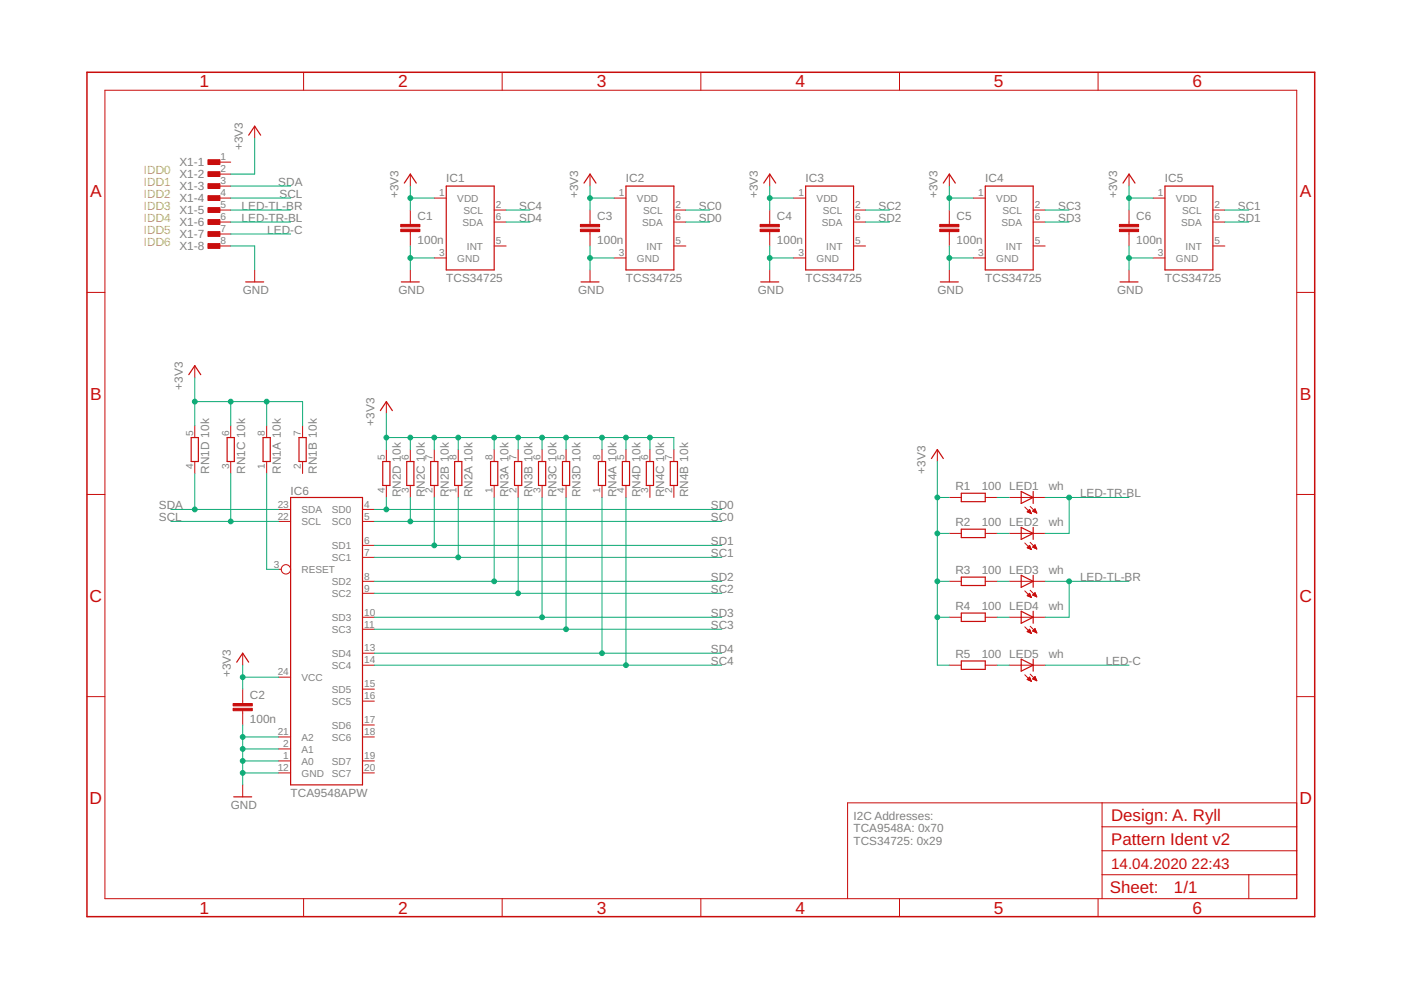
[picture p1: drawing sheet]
<svg xmlns="http://www.w3.org/2000/svg" width="297mm" height="210mm" viewBox="0 0 297 210" stroke-linecap="round" stroke-linejoin="round" font-family="sans-serif">
<g fill="none" stroke="#c90d0c" stroke-width=".21">
<path d="M22.2 19.1h252.7v171.4h-252.7zM64.4 15.3v3.8M106.5 15.3v3.8M148.6 15.3v3.8M190.7 15.3v3.8M232.8 15.3v3.8M46.4 34.4h2.5M46.4 36.9h2.5M46.4 39.5h2.5M54 26.8v2.5M87 36.9v2.6M125.1 36.9v2.6"/>
<path d="M163.2 36.9v2.6M201.3 36.9v2.6M239.4 36.9v2.6M46.4 42h2.5M46.4 44.5h2.5M46.4 47.1h2.5M46.4 52.2h2.5M46.4 49.6h2.5M54 57.2v2.6M87 44.5v3.1M87 49.1v3.1M87 57.2v2.6"/>
<path d="M92.1 42h2.5M92.1 54.7h2.5M104.8 44.5h2.5M104.8 47.1h2.5M104.8 52.2h2.5M125.1 44.5v3.1M125.1 49.1v3.1M125.1 57.2v2.6M130.2 42h2.5M130.2 54.7h2.5M142.9 44.5h2.5M142.9 47.1h2.5"/>
<path d="M142.9 52.2h2.5M163.2 44.5v3.1M163.2 49.1v3.1M163.2 57.2v2.6M168.3 42h2.5M168.3 54.7h2.5M181 44.5h2.5M181 47.1h2.5M181 52.2h2.5M201.3 44.5v3.1M201.3 49.1v3.1M201.3 57.2v2.6"/>
<path d="M206.4 42h2.5M206.4 54.7h2.5M219.1 44.5h2.5M219.1 47.1h2.5M219.1 52.2h2.5M239.4 44.5v3.1M239.4 49.1v3.1M239.4 57.2v2.6M244.5 42h2.5M244.5 54.7h2.5M257.2 44.5h2.5M257.2 47.1h2.5"/>
<path d="M257.2 52.2h2.5M18.4 62h3.8M41.3 77.5v2.6M274.9 62h3.8M41.3 90.2v2.6M41.3 97.9v2.5M48.9 90.2v2.6M48.9 97.9v2.5M56.5 90.2v2.6M56.5 97.9v2.5M64.2 90.2v2.6M64.2 97.9v2.5"/>
<path d="M81.9 85.2v2.5M81.9 95.3v2.6M87 95.3v2.6M92.1 95.3v2.6M97.2 95.3v2.6M104.8 95.3v2.6M109.9 95.3v2.6M114.9 95.3v2.6M120 95.3v2.6M127.6 95.3v2.6M132.7 95.3v2.6M137.8 95.3v2.6"/>
<path d="M142.9 95.3v2.6M198.7 95.3v2.6M18.4 104.8h3.8M59.1 108h2.5M59.1 110.6h2.5M76.9 108h2.5M76.9 110.6h2.5M76.9 115.6h2.5M76.9 118.2h2.5M81.9 102.9v2.6M87 102.9v2.6M92.1 102.9v2.6"/>
<path d="M97.2 102.9v2.6M104.8 102.9v2.6M109.9 102.9v2.6M114.9 102.9v2.6M120 102.9v2.6M127.6 102.9v2.6M132.7 102.9v2.6M137.8 102.9v2.6M142.9 102.9v2.6M201.3 105.5h2.5M201.3 113.1h2.5M208.9 105.5h2.5"/>
<path d="M208.9 113.1h2.5M214 105.5h7.6M214 113.1h7.6M217.3 107.5l1.4 1.4M217.3 115.1l1.4 1.4M217.8 108.5l.5-.5 .4 .9zM217.8 116.1l.5-.5 .4 .9zM217.8 108.5h.7M217.8 116.1h.7M217.9 116.2h.6M218 108.4h.4M218 108.6h.5"/>
<path d="M218 116h.4M218.1 108.2h.3M218.1 115.8h.3M218.2 108.1h.1M218.2 116.3h.4M218.2 115.7h.1M218.2 108.7h.4M218.4 107.4l1.4 1.4M218.4 115l1.4 1.4M218.5 116.4h.2M218.5 108.8h.2M218.9 108.4l.5-.5 .4 .9z"/>
<path d="M218.9 116l.5-.5 .4 .9zM219 108.4h.6M219 116h.6M219.1 116.1h.6M219.1 108.2h.5M219.1 108.5h.6M219.1 115.8h.5M219.2 108.1h.3M219.2 115.7h.3M219.3 108h.2M219.4 116.2h.3M219.4 115.6h.1"/>
<path d="M219.4 108.6h.4M219.6 116.3h.2M219.7 108.7h.1M274.9 104.8h3.8M51.5 138.5v2.5M59.1 120.7h.5M76.9 123.3h2.5M76.9 125.8h2.5M76.9 130.9h2.5M76.9 133.4h2.5M76.9 138.5h2.5M201.3 123.3h2.5"/>
<path d="M201.3 130.9h2.5M208.9 123.3h2.5M208.9 130.9h2.5M214 123.3h7.6M214 130.9h7.6M217.3 125.3l1.4 1.4M217.3 132.9l1.4 1.4M217.8 126.3l.5-.5 .4 .9zM217.8 133.9l.9 .4M217.8 133.9h.7M217.9 126.3h.6M217.9 126.2h.6"/>
<path d="M217.9 133.8h.6M218 126.1h.4M218 133.7h.4M218.1 134h.5M218.1 126h.3M218.1 126.4h.5M218.1 133.6h.3M218.2 125.8h.1M218.3 133.4h.1M218.3 133.4l-.5 .5M218.3 133.4l.4 .9M218.4 134.2h.2"/>
<path d="M218.4 125.2l1.4 1.4M218.4 126.6h.2M218.4 132.8l1.4 1.4M218.7 134.3h.1M218.9 126.2l.5-.5 .4 .9zM219 133.8h.7M219 126.2h.7M219 126.1h.6M219 133.7h.6M219.1 126h.5M219.2 133.6h.4M219.2 133.9h.5"/>
<path d="M219.3 125.8h.2M219.3 133.4h.2M219.3 126.3h.4M219.4 125.7h.1M219.4 133.3h.1M219.4 133.3l.4 .9-.9-.4zM219.5 134h.3M219.6 126.4h.2M18.4 147.7h3.8M51.5 146.1v3.1M51.5 150.7v3M59.1 143.6h2.5"/>
<path d="M59.1 156.3h2.5M59.1 158.8h2.5M76.9 141h2.5M76.9 146.1h2.5M76.9 148.7h2.5M76.9 153.7h2.5M76.9 156.3h2.5M201.3 141h2.5M208.9 141h2.5M214 141h7.6M217.3 143.1l1.4 1.4M217.8 144.1l.9 .4"/>
<path d="M217.8 144.1h.7M217.9 143.9h.6M218 144.2h.6M218.1 143.8h.3M218.2 143.7h.2M218.3 143.6h.1M218.3 143.6l-.5 .5M218.3 143.6l.4 .9M218.3 144.3h.3M218.4 142.9l1.4 1.4M218.6 144.4h.1M218.9 143.9h.7"/>
<path d="M219.1 143.8h.5M219.2 143.7h.4M219.2 144.1h.5M219.3 143.6h.2M219.4 143.4l-.5 .6 .9 .3M219.4 143.4l.4 .9M219.4 143.4h.1M219.5 144.2h.3M219.8 144.3h.1M274.9 147.7h3.8M51.5 166.4v2.6M59.1 163.9h2.5"/>
<path d="M59.1 161.3h2.5M76.9 163.9h2.5M76.9 161.3h2.5M233.7 170.2v20.3M233.7 175.3h41.2M274.9 170.2h-95.2v20.3M64.4 190.5v3.9M106.5 190.5v3.9M148.6 190.5v3.9M190.7 190.5v3.9M232.8 190.5v3.9M233.7 185.5h41.2"/>
<path d="M233.7 180.4h41.2M264.8 185.5v5"/>
<circle cx="60.6" cy="120.7" r=".99"/>
</g>
<path d="M18.4 15.3h260.3v179.1h-260.3z" fill="none" stroke="#c90d0c" stroke-width=".32"/>
<g fill="#c90d0c" stroke="#c90d0c" stroke-width=".21">
<path d="M44.1 33.9h2.5v1h-2.5z"/>
<path d="M44.1 36.4h2.5v1h-2.5z"/>
<path d="M44.1 38.9h2.5v1.1h-2.5z"/>
<path d="M44.1 41.5h2.5v1h-2.5z"/>
<path d="M44.1 44h2.5v1h-2.5z"/>
<path d="M44.1 46.6h2.5v1h-2.5z"/>
<path d="M44.1 51.6h2.5v1.1h-2.5z"/>
<path d="M44.1 49.1h2.5v1h-2.5z"/>
<path d="M85 48.6h4v.5h-4z"/>
<path d="M85 47.6h4v.5h-4z"/>
<path d="M49.4 150.2h4.1v.5h-4.1z"/>
<path d="M49.4 149.2h4.1v.5h-4.1z"/>
<path d="M123.1 48.6h4v.5h-4z"/>
<path d="M123.1 47.6h4v.5h-4z"/>
<path d="M161.2 48.6h4v.5h-4z"/>
<path d="M161.2 47.6h4v.5h-4z"/>
<path d="M199.2 48.6h4.1v.5h-4.1z"/>
<path d="M199.2 47.6h4.1v.5h-4.1z"/>
<path d="M237.3 48.6h4.1v.5h-4.1z"/>
<path d="M237.3 47.6h4.1v.5h-4.1z"/>
</g>
<g fill="none" stroke="#c90d0c" stroke-width=".25">
<path d="M52.7 28.7l1.3-1.9 1.3 1.9M85.7 38.8l1.3-1.9 1.3 1.9M94.6 39.5h10.2v17.7h-10.2zM123.8 38.8l1.3-1.9 1.3 1.9M132.7 39.5h10.2v17.7h-10.2zM161.9 38.8l1.3-1.9 1.3 1.9M170.8 39.5h10.2v17.7h-10.2zM200 38.8l1.3-1.9 1.2 1.9M208.9 39.5h10.2v17.7h-10.2zM238.1 38.8l1.3-1.9 1.2 1.9M247 39.5h10.2v17.7h-10.2zM52.1 59.8h3.8"/>
<path d="M85.1 59.8h3.8M123.2 59.8h3.8M161.3 59.8h3.8M199.4 59.8h3.8M237.5 59.8h3.8M40 79.4l1.3-1.9 1.3 1.9M40.5 92.8h1.6v5.1h-1.6zM48.2 92.8h1.5v5.1h-1.5zM55.8 92.8h1.5v5.1h-1.5zM63.4 92.8h1.5v5.1h-1.5zM80.6 87.1l1.3-1.9 1.3 1.9M81.2 97.9h1.5v5h-1.5z"/>
<path d="M86.2 97.9h1.6v5h-1.6zM91.3 97.9h1.5v5h-1.5zM96.4 97.9h1.5v5h-1.5zM104 97.9h1.5v5h-1.5zM109.1 97.9h1.5v5h-1.5zM114.2 97.9h1.5v5h-1.5zM119.3 97.9h1.5v5h-1.5zM126.9 97.9h1.5v5h-1.5zM132 97.9h1.5v5h-1.5zM137 97.9h1.6v5h-1.6zM142.1 97.9h1.5v5h-1.5zM197.5 97.2l1.2-1.9 1.3 1.9"/>
<path d="M61.6 105.5h15.3v60.9h-15.3zM203.8 104.6h5.1v1.8h-5.1zM203.8 112.2h5.1v1.8h-5.1zM216.5 104.2l2.6 1.3-2.6 1.2zM216.5 111.8l2.6 1.3-2.6 1.3zM219.1 104.2v2.5M219.1 111.8v2.6M203.8 122.4h5.1v1.7h-5.1zM203.8 130h5.1v1.8h-5.1zM216.5 122l2.6 1.3-2.6 1.2zM216.5 129.6l2.6 1.3-2.6 1.2zM216.5 139.8l2.6 1.2-2.6 1.3z"/>
<path d="M219.1 122v2.5M219.1 129.6v2.5M219.1 139.8v2.5M50.2 140.4l1.3-1.9 1.2 1.9M203.8 140.1h5.1v1.8h-5.1zM49.6 169h3.8"/>
</g>
<g fill="none" stroke="#0dab76" stroke-width=".21">
<path d="M48.9 39.5h12.7M54 29.3v7.6h-5.1M87 39.5v5M125.1 39.5v5M163.2 39.5v5M201.3 39.5v5M239.4 39.5v5M48.9 52.2h5.1v5M48.9 42h12.7M48.9 47.1h12.7M48.9 44.5h12.7M48.9 49.6h12.7"/>
<path d="M87 42h5.1M87 52.2v5M87 54.7h5.1M107.3 47.1h5.1M107.3 44.5h5.1M125.1 42h5.1M125.1 52.2v5M125.1 54.7h5.1M145.4 47.1h5.1M145.4 44.5h5.1M163.2 42h5.1M163.2 52.2v5"/>
<path d="M163.2 54.7h5.1M183.5 47.1h5.1M183.5 44.5h5.1M201.3 42h5.1M201.3 52.2v5M201.3 54.7h5.1M221.6 47.1h5.1M221.6 44.5h5.1M239.4 42h5.1M239.4 52.2v5M239.4 54.7h5.1M259.7 47.1h5.1"/>
<path d="M259.7 44.5h5.1M41.3 80.1v10.1M41.3 85.2h22.9v5M48.9 85.2v5M56.5 85.2v5M81.9 87.7v7.6M81.9 92.8h61v2.5M87 92.8v2.5M92.1 92.8v2.5M97.2 92.8v2.5M104.8 92.8v2.5M109.9 92.8v2.5"/>
<path d="M114.9 92.8v2.5M120 92.8v2.5M127.6 92.8v2.5M132.7 92.8v2.5M137.8 92.8v2.5M198.7 97.9v43.1h2.6M36.2 108h22.9M36.2 110.6h22.9M41.3 100.4v7.6M48.9 100.4v10.2M56.5 100.4v20.3h2.6M79.4 108h73.6"/>
<path d="M79.4 110.6h73.6M79.4 115.6h73.6M79.4 118.2h73.6M81.9 105.5v2.5M87 105.5v5.1M92.1 105.5v10.1M97.2 105.5v12.7M104.8 105.5v17.8M109.9 105.5v20.3M114.9 105.5v25.4M120 105.5v27.9M127.6 105.5v33"/>
<path d="M132.7 105.5v35.5M198.7 105.5h2.6M198.7 113.1h2.6M211.4 105.5h2.6M211.4 113.1h2.6M221.6 105.5h17.8M226.7 105.5v7.6h-5.1M79.4 123.3h73.6M79.4 130.9h73.6M79.4 125.8h73.6M79.4 133.4h73.6M79.4 138.5h73.6"/>
<path d="M198.7 123.3h2.6M198.7 130.9h2.6M211.4 123.3h2.6M211.4 130.9h2.6M221.6 123.3h17.8M226.7 123.3v7.6h-5.1M51.5 143.6h7.6M51.5 141v5.1M51.5 153.7v12.7M51.5 156.3h7.6M51.5 158.8h7.6M79.4 141h73.6"/>
<path d="M211.4 141h2.6M221.6 141h17.8M51.5 163.9h7.6M51.5 161.3h7.6"/>
</g>
<g fill="#0dab76" stroke="#0dab76" stroke-width=".21">
<circle cx="51.5" cy="143.6" r=".51"/>
<circle cx="41.3" cy="85.2" r=".51"/>
<circle cx="48.9" cy="85.2" r=".51"/>
<circle cx="56.5" cy="85.2" r=".51"/>
<circle cx="87" cy="42" r=".51"/>
<circle cx="198.7" cy="105.5" r=".51"/>
<circle cx="198.7" cy="113.1" r=".51"/>
<circle cx="198.7" cy="123.3" r=".51"/>
<circle cx="198.7" cy="130.9" r=".51"/>
<circle cx="81.9" cy="92.8" r=".51"/>
<circle cx="87" cy="92.8" r=".51"/>
<circle cx="92.1" cy="92.8" r=".51"/>
<circle cx="97.2" cy="92.8" r=".51"/>
<circle cx="104.8" cy="92.8" r=".51"/>
<circle cx="109.9" cy="92.8" r=".51"/>
<circle cx="114.9" cy="92.8" r=".51"/>
<circle cx="120" cy="92.8" r=".51"/>
<circle cx="127.6" cy="92.8" r=".51"/>
<circle cx="132.7" cy="92.8" r=".51"/>
<circle cx="137.8" cy="92.8" r=".51"/>
<circle cx="125.1" cy="42" r=".51"/>
<circle cx="163.2" cy="42" r=".51"/>
<circle cx="201.3" cy="42" r=".51"/>
<circle cx="239.4" cy="42" r=".51"/>
<circle cx="51.5" cy="156.3" r=".51"/>
<circle cx="51.5" cy="158.8" r=".51"/>
<circle cx="51.5" cy="161.3" r=".51"/>
<circle cx="51.5" cy="163.9" r=".51"/>
<circle cx="87" cy="54.7" r=".51"/>
<circle cx="125.1" cy="54.7" r=".51"/>
<circle cx="163.2" cy="54.7" r=".51"/>
<circle cx="201.3" cy="54.7" r=".51"/>
<circle cx="239.4" cy="54.7" r=".51"/>
<circle cx="41.3" cy="108" r=".51"/>
<circle cx="48.9" cy="110.6" r=".51"/>
<circle cx="226.7" cy="105.5" r=".51"/>
<circle cx="226.7" cy="123.3" r=".51"/>
<circle cx="81.9" cy="108" r=".51"/>
<circle cx="87" cy="110.6" r=".51"/>
<circle cx="92.1" cy="115.6" r=".51"/>
<circle cx="97.2" cy="118.2" r=".51"/>
<circle cx="104.8" cy="123.3" r=".51"/>
<circle cx="109.9" cy="125.8" r=".51"/>
<circle cx="114.9" cy="130.9" r=".51"/>
<circle cx="120" cy="133.4" r=".51"/>
<circle cx="127.6" cy="138.5" r=".51"/>
<circle cx="132.7" cy="141" r=".51"/>
</g>
<g font-size="3.7" fill="#c90d0c">
<text x="42.3" y="18.5">1</text>
<text x="84.4" y="18.5">2</text>
<text x="126.5" y="18.5">3</text>
<text x="168.6" y="18.5">4</text>
<text x="210.7" y="18.5">5</text>
<text x="252.9" y="18.5">6</text>
<text x="19.1" y="41.9">A</text>
<text x="275.6" y="41.9">A</text>
<text x="19.1" y="84.7">B</text>
<text x="275.6" y="84.7">B</text>
<text x="19" y="127.6">C</text>
<text x="275.5" y="127.6">C</text>
<text x="19" y="170.4">D</text>
<text x="275.5" y="170.4">D</text>
<text x="42.3" y="193.7">1</text>
<text x="84.4" y="193.7">2</text>
<text x="126.5" y="193.7">3</text>
<text x="168.6" y="193.7">4</text>
<text x="210.7" y="193.7">5</text>
<text x="252.9" y="193.7">6</text>
</g>
<g font-size="3.6" fill="#c90d0c">
<text x="235.6" y="174">Design: A. Ryll</text>
<text x="235.6" y="179.1">Pattern Ident v2</text>
<text x="235.3" y="189.4">Sheet:</text>
<text x="248.9" y="189.3">1/1</text>
</g>
<g font-size="3.2" fill="#c90d0c">
<text x="235.6" y="184.2">14.04.2020</text>
<text x="252.6" y="184.2">22:43</text>
</g>
<g font-size="2.5" fill="#808080">
<text x="38" y="35.1">X1-1</text>
<text x="51.5" y="31.8" transform="rotate(-90 51.5 31.8)">+3V3</text>
<text x="38" y="37.7">X1-2</text>
<text x="38" y="40.2">X1-3</text>
<text x="59" y="39.5">SDA</text>
<text x="59.3" y="42">SCL</text>
<text x="84.5" y="42" transform="rotate(-90 84.5 42)">+3V3</text>
<text x="94.6" y="38.7">IC1</text>
<text x="122.6" y="42" transform="rotate(-90 122.6 42)">+3V3</text>
<text x="132.7" y="38.7">IC2</text>
<text x="160.7" y="42" transform="rotate(-90 160.7 42)">+3V3</text>
<text x="170.8" y="38.7">IC3</text>
<text x="198.7" y="42" transform="rotate(-90 198.7 42)">+3V3</text>
<text x="208.9" y="38.7">IC4</text>
<text x="236.8" y="42" transform="rotate(-90 236.8 42)">+3V3</text>
<text x="247" y="38.7">IC5</text>
<text x="38" y="42.8">X1-4</text>
<text x="38" y="45.3">X1-5</text>
<text x="38" y="47.8">X1-6</text>
<text x="51.2" y="47.1">LED-TR-BL</text>
<text x="51.2" y="44.5">LED-TL-BR</text>
<text x="88.5" y="46.7">C1</text>
<text x="110.1" y="47.1">SD4</text>
<text x="110.1" y="44.5">SC4</text>
<text x="126.6" y="46.7">C3</text>
<text x="148.2" y="47.1">SD0</text>
<text x="148.2" y="44.5">SC0</text>
<text x="164.7" y="46.7">C4</text>
<text x="186.3" y="47.1">SD2</text>
<text x="186.3" y="44.5">SC2</text>
<text x="202.8" y="46.7">C5</text>
<text x="224.4" y="47.1">SD3</text>
<text x="224.4" y="44.5">SC3</text>
<text x="240.9" y="46.7">C6</text>
<text x="262.4" y="47.1">SD1</text>
<text x="262.4" y="44.5">SC1</text>
<text x="38" y="52.9">X1-8</text>
<text x="38" y="50.4">X1-7</text>
<text x="56.7" y="49.6">LED-C</text>
<text x="88.5" y="51.8">100n</text>
<text x="126.6" y="51.8">100n</text>
<text x="164.7" y="51.8">100n</text>
<text x="202.8" y="51.8">100n</text>
<text x="240.9" y="51.8">100n</text>
<text x="94.6" y="59.8">TCS34725</text>
<text x="132.7" y="59.8">TCS34725</text>
<text x="170.8" y="59.8">TCS34725</text>
<text x="208.9" y="59.8">TCS34725</text>
<text x="247" y="59.8">TCS34725</text>
<text x="51.5" y="62.3">GND</text>
<text x="84.5" y="62.3">GND</text>
<text x="122.6" y="62.3">GND</text>
<text x="160.7" y="62.3">GND</text>
<text x="198.7" y="62.3">GND</text>
<text x="236.8" y="62.3">GND</text>
<text x="38.8" y="82.6" transform="rotate(-90 38.8 82.6)">+3V3</text>
<text x="79.4" y="90.2" transform="rotate(-90 79.4 90.2)">+3V3</text>
<text x="44.3" y="100.4" transform="rotate(-90 44.3 100.4)">RN1D 10k</text>
<text x="52" y="100.4" transform="rotate(-90 52 100.4)">RN1C 10k</text>
<text x="59.6" y="100.4" transform="rotate(-90 59.6 100.4)">RN1A 10k</text>
<text x="67.2" y="100.4" transform="rotate(-90 67.2 100.4)">RN1B 10k</text>
<text x="196.2" y="100.4" transform="rotate(-90 196.2 100.4)">+3V3</text>
<text x="61.6" y="105">IC6</text>
<text x="85" y="105.5" transform="rotate(-90 85 105.5)">RN2D 10k</text>
<text x="90.1" y="105.5" transform="rotate(-90 90.1 105.5)">RN2C 10k</text>
<text x="95.1" y="105.5" transform="rotate(-90 95.1 105.5)">RN2B 10k</text>
<text x="100.2" y="105.5" transform="rotate(-90 100.2 105.5)">RN2A 10k</text>
<text x="107.8" y="105.5" transform="rotate(-90 107.8 105.5)">RN3A 10k</text>
<text x="112.9" y="105.5" transform="rotate(-90 112.9 105.5)">RN3B 10k</text>
<text x="118" y="105.5" transform="rotate(-90 118 105.5)">RN3C 10k</text>
<text x="123.1" y="105.5" transform="rotate(-90 123.1 105.5)">RN3D 10k</text>
<text x="130.7" y="105.5" transform="rotate(-90 130.7 105.5)">RN4A 10k</text>
<text x="135.8" y="105.5" transform="rotate(-90 135.8 105.5)">RN4D 10k</text>
<text x="140.8" y="105.5" transform="rotate(-90 140.8 105.5)">RN4C 10k</text>
<text x="145.9" y="105.5" transform="rotate(-90 145.9 105.5)">RN4B 10k</text>
<text x="202.6" y="104">R1</text>
<text x="208.1" y="104">100 LED1</text>
<text x="222.4" y="104">wh</text>
<text x="229" y="105.5">LED-TR-BL</text>
<text x="33.7" y="108">SDA</text>
<text x="33.7" y="110.6">SCL</text>
<text x="150.7" y="108">SD0</text>
<text x="150.7" y="110.6">SC0</text>
<text x="202.6" y="111.6">R2</text>
<text x="208.1" y="111.6">100 LED2</text>
<text x="222.4" y="111.6">wh</text>
<text x="150.7" y="115.6">SD1</text>
<text x="150.7" y="118.2">SC1</text>
<text x="150.7" y="123.3">SD2</text>
<text x="150.7" y="125.8">SC2</text>
<text x="202.6" y="121.8">R3</text>
<text x="208.1" y="121.7">100 LED3</text>
<text x="222.4" y="121.7">wh</text>
<text x="229" y="123.3">LED-TL-BR</text>
<text x="150.7" y="130.9">SD3</text>
<text x="202.6" y="129.4">R4</text>
<text x="208.1" y="129.3">100 LED4</text>
<text x="222.4" y="129.3">wh</text>
<text x="150.7" y="133.4">SC3</text>
<text x="48.9" y="143.6" transform="rotate(-90 48.9 143.6)">+3V3</text>
<text x="150.7" y="138.5">SD4</text>
<text x="150.7" y="141">SC4</text>
<text x="202.6" y="139.5">R5</text>
<text x="208.1" y="139.5">100 LED5</text>
<text x="222.4" y="139.5">wh</text>
<text x="234.4" y="141">LED-C</text>
<text x="53" y="148.3">C2</text>
<text x="53" y="153.3">100n</text>
<text x="48.9" y="171.5">GND</text>
<text x="61.6" y="169">TCA9548APW</text>
<text x="181" y="173.8">I2C Addresses:</text>
<text x="181" y="176.4">TCA9548A: 0x70</text>
<text x="181" y="179.1">TCS34725: 0x29</text>
</g>
<g font-size="2.5" fill="#c8c832">
<text x="30.5" y="36.9">IDD0</text>
<text x="30.5" y="39.5">IDD1</text>
<text x="30.5" y="42">IDD2</text>
<text x="30.5" y="44.5">IDD3</text>
<text x="30.5" y="47.1">IDD4</text>
<text x="30.5" y="49.6">IDD5</text>
<text x="30.5" y="52.1">IDD6</text>
</g>
<g font-size="2.1" fill="#808080">
<text x="46.7" y="34">1</text>
<text x="46.7" y="36.6">2</text>
<text x="46.7" y="39.1">3</text>
<text x="46.7" y="41.6">4</text>
<text x="93.1" y="41.6">1</text>
<text x="131.2" y="41.6">1</text>
<text x="169.3" y="41.6">1</text>
<text x="207.4" y="41.6">1</text>
<text x="245.5" y="41.6">1</text>
<text x="46.7" y="44.2">5</text>
<text x="46.7" y="46.7">6</text>
<text x="97" y="42.8">VDD</text>
<text x="98.1" y="47.8">SDA</text>
<text x="98.3" y="45.3">SCL</text>
<text x="105.1" y="44.2">2</text>
<text x="105.1" y="46.7">6</text>
<text x="135.1" y="42.8">VDD</text>
<text x="136.2" y="47.8">SDA</text>
<text x="136.4" y="45.3">SCL</text>
<text x="143.2" y="44.2">2</text>
<text x="143.2" y="46.7">6</text>
<text x="173.1" y="42.8">VDD</text>
<text x="174.2" y="47.8">SDA</text>
<text x="174.5" y="45.3">SCL</text>
<text x="181.3" y="44.2">2</text>
<text x="181.3" y="46.7">6</text>
<text x="211.2" y="42.8">VDD</text>
<text x="212.3" y="47.8">SDA</text>
<text x="212.6" y="45.3">SCL</text>
<text x="219.4" y="44.2">2</text>
<text x="219.4" y="46.7">6</text>
<text x="249.3" y="42.8">VDD</text>
<text x="250.4" y="47.8">SDA</text>
<text x="250.7" y="45.3">SCL</text>
<text x="257.5" y="44.2">2</text>
<text x="257.5" y="46.7">6</text>
<text x="46.7" y="51.8">8</text>
<text x="46.7" y="49.3">7</text>
<text x="99" y="52.9">INT</text>
<text x="105.1" y="51.8">5</text>
<text x="137.1" y="52.9">INT</text>
<text x="143.2" y="51.8">5</text>
<text x="175.2" y="52.9">INT</text>
<text x="181.3" y="51.8">5</text>
<text x="213.3" y="52.9">INT</text>
<text x="219.4" y="51.8">5</text>
<text x="251.4" y="52.9">INT</text>
<text x="257.5" y="51.8">5</text>
<text x="93.1" y="54.3">3</text>
<text x="97" y="55.4">GND</text>
<text x="131.2" y="54.3">3</text>
<text x="135.1" y="55.4">GND</text>
<text x="169.3" y="54.3">3</text>
<text x="173.1" y="55.4">GND</text>
<text x="207.4" y="54.3">3</text>
<text x="211.2" y="55.4">GND</text>
<text x="245.5" y="54.3">3</text>
<text x="249.3" y="55.4">GND</text>
<text x="40.9" y="92.4" transform="rotate(-90 40.9 92.4)">5</text>
<text x="48.6" y="92.4" transform="rotate(-90 48.6 92.4)">6</text>
<text x="56.2" y="92.4" transform="rotate(-90 56.2 92.4)">8</text>
<text x="63.8" y="92.4" transform="rotate(-90 63.8 92.4)">7</text>
<text x="40.9" y="99.4" transform="rotate(-90 40.9 99.4)">4</text>
<text x="48.6" y="99.4" transform="rotate(-90 48.6 99.4)">3</text>
<text x="56.2" y="99.4" transform="rotate(-90 56.2 99.4)">1</text>
<text x="63.8" y="99.4" transform="rotate(-90 63.8 99.4)">2</text>
<text x="81.6" y="97.5" transform="rotate(-90 81.6 97.5)">5</text>
<text x="86.6" y="97.5" transform="rotate(-90 86.6 97.5)">6</text>
<text x="91.7" y="97.5" transform="rotate(-90 91.7 97.5)">7</text>
<text x="96.8" y="97.5" transform="rotate(-90 96.8 97.5)">8</text>
<text x="104.4" y="97.5" transform="rotate(-90 104.4 97.5)">8</text>
<text x="109.5" y="97.5" transform="rotate(-90 109.5 97.5)">7</text>
<text x="114.6" y="97.5" transform="rotate(-90 114.6 97.5)">6</text>
<text x="119.7" y="97.5" transform="rotate(-90 119.7 97.5)">5</text>
<text x="127.3" y="97.5" transform="rotate(-90 127.3 97.5)">8</text>
<text x="132.4" y="97.5" transform="rotate(-90 132.4 97.5)">5</text>
<text x="137.4" y="97.5" transform="rotate(-90 137.4 97.5)">6</text>
<text x="142.5" y="97.5" transform="rotate(-90 142.5 97.5)">7</text>
<text x="58.9" y="107.7">23</text>
<text x="77.2" y="107.7">4</text>
<text x="81.6" y="104.5" transform="rotate(-90 81.6 104.5)">4</text>
<text x="86.6" y="104.5" transform="rotate(-90 86.6 104.5)">3</text>
<text x="91.7" y="104.5" transform="rotate(-90 91.7 104.5)">2</text>
<text x="96.8" y="104.5" transform="rotate(-90 96.8 104.5)">1</text>
<text x="104.4" y="104.5" transform="rotate(-90 104.4 104.5)">1</text>
<text x="109.5" y="104.5" transform="rotate(-90 109.5 104.5)">2</text>
<text x="114.6" y="104.5" transform="rotate(-90 114.6 104.5)">3</text>
<text x="119.7" y="104.5" transform="rotate(-90 119.7 104.5)">4</text>
<text x="127.3" y="104.5" transform="rotate(-90 127.3 104.5)">1</text>
<text x="132.4" y="104.5" transform="rotate(-90 132.4 104.5)">4</text>
<text x="137.4" y="104.5" transform="rotate(-90 137.4 104.5)">3</text>
<text x="142.5" y="104.5" transform="rotate(-90 142.5 104.5)">2</text>
<text x="58.9" y="110.2">22</text>
<text x="63.9" y="108.8">SDA</text>
<text x="63.9" y="111.3">SCL</text>
<text x="70.4" y="108.8">SD0</text>
<text x="70.4" y="111.3">SC0</text>
<text x="77.2" y="110.2">5</text>
<text x="70.4" y="116.4">SD1</text>
<text x="70.4" y="118.9">SC1</text>
<text x="77.2" y="115.3">6</text>
<text x="77.2" y="117.8">7</text>
<text x="58.1" y="120.4">3</text>
<text x="63.9" y="121.5">RESET</text>
<text x="70.4" y="124">SD2</text>
<text x="77.2" y="122.9">8</text>
<text x="77.2" y="125.4">9</text>
<text x="70.4" y="126.6">SC2</text>
<text x="70.4" y="131.6">SD3</text>
<text x="77.2" y="130.5">10</text>
<text x="70.4" y="134.2">SC3</text>
<text x="77.2" y="133.1">11</text>
<text x="58.9" y="143.2">24</text>
<text x="70.4" y="139.2">SD4</text>
<text x="70.4" y="141.8">SC4</text>
<text x="77.2" y="138.1">13</text>
<text x="77.2" y="140.7">14</text>
<text x="63.9" y="144.3">VCC</text>
<text x="70.4" y="146.9">SD5</text>
<text x="70.4" y="149.4">SC5</text>
<text x="77.2" y="145.7">15</text>
<text x="77.2" y="148.3">16</text>
<text x="58.9" y="155.9">21</text>
<text x="70.4" y="154.5">SD6</text>
<text x="77.2" y="153.4">17</text>
<text x="77.2" y="155.9">18</text>
<text x="60.1" y="161">1</text>
<text x="60.1" y="158.4">2</text>
<text x="63.9" y="159.6">A1</text>
<text x="63.9" y="157">A2</text>
<text x="70.4" y="157">SC6</text>
<text x="77.2" y="161">19</text>
<text x="58.9" y="163.5">12</text>
<text x="63.9" y="164.6">GND</text>
<text x="63.9" y="162.1">A0</text>
<text x="70.4" y="162.1">SD7</text>
<text x="70.4" y="164.6">SC7</text>
<text x="77.2" y="163.5">20</text>
</g>
</svg>
